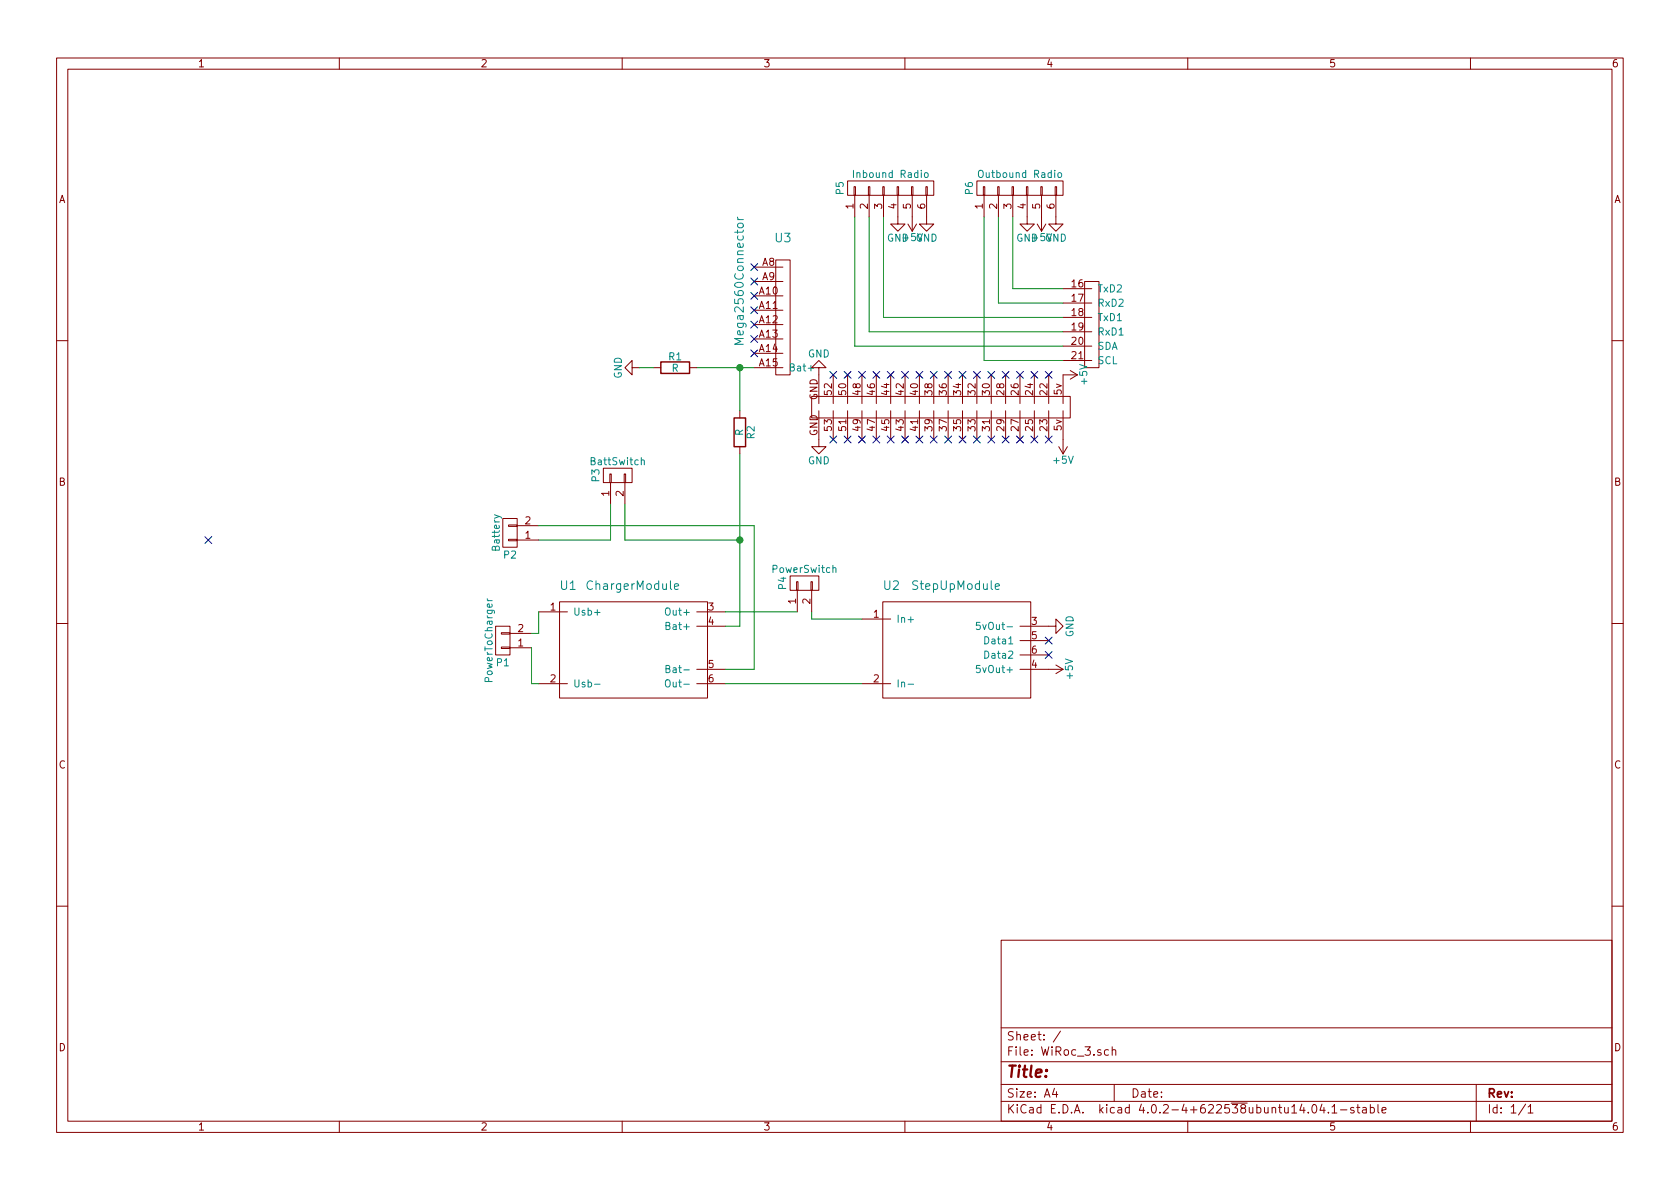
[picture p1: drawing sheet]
<svg xmlns="http://www.w3.org/2000/svg" width="297mm" height="210mm" viewBox="0 0 297 210" stroke-linecap="round" stroke-linejoin="round" font-family="sans-serif">
<g fill="none" stroke="#840000" stroke-width=".18">
<path d="M10 10.3h277v189.9h-277zM12 12.2h273v186.1h-273zM60 10.3v1.9M110 10.3v1.9M160 10.3v1.9M210 10.3v1.9M260 10.3v1.9M149.9 32h15.2v2.5h-15.2zM151 33h.3v1.5h-.3zM151.1 34.5v3.8M153.5 33h.3v1.5h-.3zM153.7 34.5v3.8"/>
<path d="M156.1 33h.2v1.5h-.2zM156.2 34.5v3.8M158.6 33h.3v1.5h-.3zM158.7 34.5v5.1h1.3l-1.3 1.3-1.2-1.3h1.2M160.5 39.6l.8 1.3M161.2 33h.2v1.5h-.2zM161.3 34.5v6.4M162.1 39.6l-.8 1.3M163.7 33h.3v1.5h-.3zM163.8 34.5v5.1h1.3l-1.3 1.3-1.2-1.3h1.2M172.7 32h15.3v2.5h-15.3zM173.9 33h.2v1.5h-.2z"/>
<path d="M174 34.5v3.8M176.4 33h.3v1.5h-.3zM176.5 34.5v3.8M178.9 33h.3v1.5h-.3zM179.1 34.5v3.8M181.5 33h.2v1.5h-.2zM181.6 34.5v5.1h1.3l-1.3 1.3-1.3-1.3h1.3M183.4 39.6l.7 1.3M184 33h.3v1.5h-.3zM184.1 34.5v6.4M184.9 39.6l-.8 1.3M186.6 33h.2v1.5h-.2z"/>
<path d="M186.7 34.5v5.1h1.3l-1.3 1.3-1.3-1.3h1.3M133.3 47.2h5.1M133.3 49.8h5.1M133.3 52.3h5.1M133.3 54.9h5.1M133.3 57.4h5.1M133.3 59.9h5.1M137.2 46h2.5v20.3h-2.5zM188 51h5M188 53.6h5M188 56.1h5M188 58.7h5"/>
<path d="M191.8 49.8h2.5v15.2h-2.5zM10 60.2h2M111.8 65v-1.3l-1.3 1.3 1.3 1.3v-1.3h1.2M115.6 65h1.2M121.9 65h1.3M130.8 72.6v1.3M130.8 79v1.3M133.3 62.5h5.1M133.3 65h5.1M143.5 70.1h45.7v3.8h-45.7zM144.8 72.6v6.4h1.2l-1.2 1.3-1.3-1.3h1.3M144.8 65h1.2l-1.2-1.3-1.3 1.3h1.3v6.4"/>
<path d="M147.3 66.3v5.1M147.3 72.6v5.1M149.9 66.3v5.1M149.9 72.6v5.1M152.4 66.3v5.1M152.4 72.6v5.1M154.9 66.3v5.1M154.9 72.6v5.1M157.5 66.3v5.1M157.5 72.6v5.1M160 66.3v5.1M160 72.6v5.1"/>
<path d="M162.6 66.3v5.1M162.6 72.6v5.1M165.1 66.3v5.1M165.1 72.6v5.1M167.6 66.3v5.1M167.6 72.6v5.1M170.2 66.3v5.1M170.2 72.6v5.1M172.7 66.3v5.1M172.7 72.6v5.1M175.3 66.3v5.1M175.3 72.6v5.1"/>
<path d="M177.8 66.3v5.1M177.8 72.6v5.1M180.3 66.3v5.1M180.3 72.6v5.1M182.9 66.3v5.1M182.9 72.6v5.1M185.4 66.3v5.1M185.4 72.6v5.1M187.2 79l.8 1.3M188 61.2h5M188 63.7h5M188 72.6v7.7"/>
<path d="M188.7 79l-.7 1.3M189.2 65.5l1.3 .8M190.5 66.3h-2.5v5.1M190.5 66.3l-1.3 .8M285 60.2h2M88.9 91.7h2.5v5.1h-2.5zM89.9 92.8h1.5v.3h-1.5zM89.9 95.4h1.5v.2h-1.5zM91.4 95.5h3.8M91.4 93h3.8M106.7 82.8h5.1v2.5h-5.1zM107.8 83.8h.3v1.5h-.3z"/>
<path d="M107.9 85.3v3.8M110.4 83.8h.2v1.5h-.2zM110.5 85.3v3.8M10 110.3h2M87.6 110.7h2.6v5.1h-2.6zM88.6 111.9h1.6v.2h-1.6zM88.6 114.4h1.6v.3h-1.6zM90.2 114.5h3.8M90.2 112h3.8M95.2 108.2h5.1M98.9 106.4h26.2v17h-26.2zM123.2 108.2h5.1"/>
<path d="M123.2 110.7h5.1M123.2 118.4h5.1M139.7 101.8h5.1v2.6h-5.1zM140.8 102.9h.3v1.5h-.3zM141 104.4v3.8M143.4 102.9h.2v1.5h-.2zM143.5 104.4v3.8M152.4 109.5h5.1M156.1 106.4h26.1v17h-26.1zM180.3 110.7h6.4v-1.2l1.3 1.2-1.3 1.3v-1.3M180.3 118.4h7.7M180.3 113.3h5.1"/>
<path d="M180.3 115.8h5.1M186.7 117.6l1.3 .8M188 118.4l-1.3 .7M285 110.3h2M95.2 120.9h5.1M123.2 120.9h5.1M152.4 120.9h5.1M10 160.2h2M177 166.3h108v32h-108zM285 160.2h2M60 198.3v1.9M110 198.3v1.9"/>
<path d="M160 198.3v1.9M177 194.8h108M177 191.8h108M177 187.8h108M177 181.8h108M186.4 192.5l-.3 1h.9M186.8 193v1M187.5 182.3l-1.3 2M196 185.7l-.4-.1-.3 .3 .1 .6 .2 .1 .4-.1M196.6 185.7l.2-.1 .4 .1 .1 .9M196.6 185.1v1.5M197 191.8v3"/>
<path d="M210 198.3v1.9M232.2 195.4l.1-.1a.81 .81 0 0 1 .6 .6 .81 .81 0 0 1-.3 .8l-.1 .1a.8 .8 0 0 1-.6-.6 .8 .8 0 0 1 .3-.8zM233.7 195.2l-.3 1.1h.9M234.1 195.8v1M234.9 196.7v.1M235.5 195.8l.4-.5v1.5M235.5 196.8h.9M237 196.3h1.2M239.4 195.9a.37 .37 0 0 0-.6 .1l.1 .3 .5 .1v.1l-.2 .3-.4-.1M239.9 195.8h.5M240.1 195.3v1.3l.3 .2M240.9 195.9h.6l.1 .9"/>
<path d="M241.6 196.2l-.5 .1-.2 .2 .2 .3 .5-.1M242.3 195.9l.4-.1 .3 .3-.1 .6h-.6M242.3 195.3v1.5M243.6 195.3v1.3l.2 .2M244.3 196.3l.8-.1-.1-.3-.4-.1-.3 .2 .1 .7h.6M260 198.3v1.9M261 191.8v6.5M269.7 195.2l-1.2 2M270.2 195.8l.4-.5v1.5M270.2 196.8h.8"/>
</g>
<g fill="none" stroke="#008484" stroke-width=".18">
<path d="M130.4 38.4l.1 .3 .2 .1M130.4 38.8h1M130.5 39.6l.2-.1h.4l.2 .1 .1 .4-.3 .3h-.4l-.3-.3zM163.5 30.7l.2-.2 .3 .2 .1 .4-.1 .2-.3 .1-.2-.1zM187.1 30.6l.4-.1 .2 .3v.3l-.2 .3-.4-.1-.1-.2zM131.4 59.9h-1.5l1.1 .5-1.1 .5h1.5M142.9 65.1h1M87.4 91l1.2 .5 .1 .1M113.4 81.5l.2-.2 .3 .1v.8M86.2 105.9l.2 .3M86.2 106.2h.8M105.1 108.3h1"/>
<path d="M117.8 110.6l.6-.1v-.3l-.6-.1v1.2h.4l.2-.1 .1-.3-.3-.3M117.8 118.3l.6-.1v-.4l-.6-.1v1.2h.4l.2-.1 .1-.3-.3-.2M119.3 103.7l.7-.1-.1-.3-.4-.1-.2 .2v.8h.6M147.3 100.5l.1-.1 .4 .1v.7M173.3 110.1h-.6l-.1 .5 .2-.1 .5 .1v.6l-.2 .1-.5-.1M173.3 117.7h-.6l-.1 .6 .2-.1 .5 .1v.5l-.2 .1-.5-.1M176 103.7l.7-.1-.1-.3-.4-.1-.2 .2v.8h.6M105.1 121h1M117.7 120.4l.2-.2 .4 .1a.83 .83 0 0 1-.1 1.2 .44 .44 0 0 1-.5-.4zM160.6 121h.9"/>
</g>
<g fill="none" stroke="#008400" stroke-width=".18">
<path d="M151.1 38.3v22.9h36.9M153.7 38.3v20.4h34.3M156.2 38.3v17.8h31.8M174 38.3v25.4h14M176.5 38.3v15.3h11.5M179.1 38.3v12.7h8.9M113 65h2.6M123.2 65h10.1M130.8 65v7.6M95.2 93h38.1v25.4h-5M107.9 89.1v6.4h-12.7M110.5 89.1v6.4h20.3"/>
<path d="M130.8 80.3v30.4h-2.5M94 114.5v6.4h1.2M95.2 108.2v3.8h-1.2M128.3 108.2h12.7M143.5 108.2v1.3h8.9M128.3 120.9h24.1"/>
</g>
<g fill="none" stroke="#000084" stroke-width=".18">
<path d="M132.7 46.6l1.3 1.2M132.7 59.3l1.3 1.2M132.7 56.8l1.3 1.2M132.7 54.2l1.3 1.3M132.7 51.7l1.3 1.2M132.7 49.2l1.3 1.2M134 59.3l-1.3 1.2M134 56.8l-1.3 1.2M134 54.2l-1.3 1.3M134 51.7l-1.3 1.2M134 49.2l-1.3 1.2M134 46.6l-1.3 1.2"/>
<path d="M132.7 61.9l1.3 1.2M134 61.9l-1.3 1.2M146.7 65.7l1.2 1.2M146.7 77.1l1.2 1.2M147.9 65.7l-1.2 1.2M147.9 77.1l-1.2 1.2M149.3 65.7l1.2 1.2M149.3 77.1l1.2 1.2M150.5 65.7l-1.2 1.2M150.5 77.1l-1.2 1.2M151.8 65.7l1.2 1.2M151.8 77.1l1.2 1.2"/>
<path d="M153 65.7l-1.2 1.2M153 77.1l-1.2 1.2M154.3 65.7l1.2 1.2M154.3 77.1l1.2 1.2M155.5 65.7l-1.2 1.2M155.5 77.1l-1.2 1.2M156.9 65.7l1.2 1.2M156.9 77.1l1.2 1.2M158.1 65.7l-1.2 1.2M158.1 77.1l-1.2 1.2M159.4 65.7l1.2 1.2M159.4 77.1l1.2 1.2"/>
<path d="M160.6 65.7l-1.2 1.2M160.6 77.1l-1.2 1.2M162 65.7l1.2 1.2M162 77.1l1.2 1.2M163.2 65.7l-1.2 1.2M163.2 77.1l-1.2 1.2M164.5 65.7l1.2 1.2M164.5 77.1l1.2 1.2M165.7 65.7l-1.2 1.2M165.7 77.1l-1.2 1.2M167 65.7l1.2 1.2M167 77.1l1.2 1.2"/>
<path d="M168.2 65.7l-1.2 1.2M168.2 77.1l-1.2 1.2M169.6 65.7l1.2 1.2M169.6 77.1l1.2 1.2M170.8 65.7l-1.2 1.2M170.8 77.1l-1.2 1.2M172.1 65.7l1.2 1.2M172.1 77.1l1.2 1.2M173.3 65.7l-1.2 1.2M173.3 77.1l-1.2 1.2M174.7 65.7l1.2 1.2M174.7 77.1l1.2 1.2"/>
<path d="M175.9 65.7l-1.2 1.2M175.9 77.1l-1.2 1.2M177.2 65.7l1.2 1.2M177.2 77.1l1.2 1.2M178.4 65.7l-1.2 1.2M178.4 77.1l-1.2 1.2M179.7 65.7l1.2 1.2M179.7 77.1l1.2 1.2M180.9 65.7l-1.2 1.2M180.9 77.1l-1.2 1.2M182.3 65.7l1.2 1.2M182.3 77.1l1.2 1.2"/>
<path d="M183.5 65.7l-1.2 1.2M183.5 77.1l-1.2 1.2M184.8 65.7l1.2 1.2M184.8 77.1l1.2 1.2M186 65.7l-1.2 1.2M186 77.1l-1.2 1.2M36.2 94.9l1.2 1.2M37.4 94.9l-1.2 1.2M184.8 112.7l1.2 1.2M184.8 115.2l1.2 1.2M186 112.7l-1.2 1.2M186 115.2l-1.2 1.2"/>
</g>
<g fill="#008400" stroke="#008400" stroke-width=".25">
<circle cx="130.8" cy="95.5" r=".51"/>
<circle cx="130.8" cy="65" r=".51"/>
</g>
<path d="M116.8 64h5.1v2h-5.1zM129.8 73.9h2v5.1h-2z" fill="none" stroke="#840000" stroke-width=".25"/>
<text font-size="2.8" fill="#840000" x="178" y="190.5">Title:</text>
<g font-size="2.1" fill="#008484">
<text x="137.1" y="42.8">U3</text>
<text x="131.5" y="60.1" transform="rotate(-90 131.5 60.1)">Mega2560Connector</text>
<text x="99.1" y="104.3">U1</text>
<text x="104.1" y="104.3">ChargerModule</text>
<text x="156.3" y="104.3">U2</text>
<text x="161.6" y="104.3">StepUpModule</text>
</g>
<g font-size="2.1" fill="#840000">
<text x="178" y="184">Sheet: /</text>
<text x="178" y="186.7">File: WiRoc_3.sch</text>
<text x="178" y="196.9">KiCad E.D.A. kicad 4.0.2-4+622538ubuntu14.04.1-stable</text>
<text x="178" y="194.1">Size: A4</text>
<text x="200" y="194.1">Date:</text>
<text x="263" y="194.1">Rev:</text>
<text x="263" y="196.9">Id: 1/1</text>
</g>
<g font-size="1.8" fill="#840000">
<text x="35" y="11.9">1</text>
<text x="85" y="11.9">2</text>
<text x="135" y="11.9">3</text>
<text x="185" y="11.9">4</text>
<text x="235" y="11.9">5</text>
<text x="285" y="11.9">6</text>
<text x="10.4" y="35.9">A</text>
<text x="285.4" y="35.9">A</text>
<text x="150.9" y="36.9" transform="rotate(-90 150.9 36.9)">1</text>
<text x="153.4" y="36.9" transform="rotate(-90 153.4 36.9)">2</text>
<text x="156" y="36.9" transform="rotate(-90 156 36.9)">3</text>
<text x="158.5" y="36.9" transform="rotate(-90 158.5 36.9)">4</text>
<text x="161" y="36.9" transform="rotate(-90 161 36.9)">5</text>
<text x="163.6" y="36.9" transform="rotate(-90 163.6 36.9)">6</text>
<text x="173.7" y="36.9" transform="rotate(-90 173.7 36.9)">1</text>
<text x="176.3" y="36.9" transform="rotate(-90 176.3 36.9)">2</text>
<text x="178.8" y="36.9" transform="rotate(-90 178.8 36.9)">3</text>
<text x="181.4" y="36.9" transform="rotate(-90 181.4 36.9)">4</text>
<text x="183.9" y="36.9" transform="rotate(-90 183.9 36.9)">5</text>
<text x="186.4" y="36.9" transform="rotate(-90 186.4 36.9)">6</text>
<text x="134.8" y="47">A8</text>
<text x="134.3" y="52.1">A10</text>
<text x="134.8" y="49.5">A9</text>
<text x="189.5" y="50.8">16</text>
<text x="189.5" y="53.3">17</text>
<text x="134.3" y="54.6">A11</text>
<text x="134.3" y="57.1">A12</text>
<text x="134.3" y="59.7">A13</text>
<text x="189.5" y="55.9">18</text>
<text x="189.5" y="58.4">19</text>
<text x="134.3" y="62.2">A14</text>
<text x="134.3" y="64.8">A15</text>
<text x="189.5" y="61">20</text>
<text x="189.5" y="63.5">21</text>
<text x="144.5" y="70.8" transform="rotate(-90 144.5 70.8)">GND</text>
<text x="147.1" y="69.8" transform="rotate(-90 147.1 69.8)">52</text>
<text x="149.6" y="69.8" transform="rotate(-90 149.6 69.8)">50</text>
<text x="152.1" y="69.8" transform="rotate(-90 152.1 69.8)">48</text>
<text x="154.7" y="69.8" transform="rotate(-90 154.7 69.8)">46</text>
<text x="157.2" y="69.8" transform="rotate(-90 157.2 69.8)">44</text>
<text x="159.8" y="69.8" transform="rotate(-90 159.8 69.8)">42</text>
<text x="162.3" y="69.8" transform="rotate(-90 162.3 69.8)">40</text>
<text x="164.8" y="69.8" transform="rotate(-90 164.8 69.8)">38</text>
<text x="167.4" y="69.8" transform="rotate(-90 167.4 69.8)">36</text>
<text x="169.9" y="69.8" transform="rotate(-90 169.9 69.8)">34</text>
<text x="172.5" y="69.8" transform="rotate(-90 172.5 69.8)">32</text>
<text x="175" y="69.8" transform="rotate(-90 175 69.8)">30</text>
<text x="177.5" y="69.8" transform="rotate(-90 177.5 69.8)">28</text>
<text x="180.1" y="69.8" transform="rotate(-90 180.1 69.8)">26</text>
<text x="182.6" y="69.8" transform="rotate(-90 182.6 69.8)">24</text>
<text x="185.2" y="69.8" transform="rotate(-90 185.2 69.8)">22</text>
<text x="187.7" y="69.8" transform="rotate(-90 187.7 69.8)">5v</text>
<text x="144.5" y="77.1" transform="rotate(-90 144.5 77.1)">GND</text>
<text x="147.1" y="76.1" transform="rotate(-90 147.1 76.1)">53</text>
<text x="149.6" y="76.1" transform="rotate(-90 149.6 76.1)">51</text>
<text x="152.1" y="76.1" transform="rotate(-90 152.1 76.1)">49</text>
<text x="154.7" y="76.1" transform="rotate(-90 154.7 76.1)">47</text>
<text x="157.2" y="76.1" transform="rotate(-90 157.2 76.1)">45</text>
<text x="159.8" y="76.1" transform="rotate(-90 159.8 76.1)">43</text>
<text x="162.3" y="76.1" transform="rotate(-90 162.3 76.1)">41</text>
<text x="164.8" y="76.1" transform="rotate(-90 164.8 76.1)">39</text>
<text x="167.4" y="76.1" transform="rotate(-90 167.4 76.1)">37</text>
<text x="169.9" y="76.1" transform="rotate(-90 169.9 76.1)">35</text>
<text x="172.5" y="76.1" transform="rotate(-90 172.5 76.1)">33</text>
<text x="175" y="76.1" transform="rotate(-90 175 76.1)">31</text>
<text x="177.5" y="76.1" transform="rotate(-90 177.5 76.1)">29</text>
<text x="180.1" y="76.1" transform="rotate(-90 180.1 76.1)">27</text>
<text x="182.6" y="76.1" transform="rotate(-90 182.6 76.1)">25</text>
<text x="185.2" y="76.1" transform="rotate(-90 185.2 76.1)">23</text>
<text x="187.7" y="76.1" transform="rotate(-90 187.7 76.1)">5v</text>
<text x="10.4" y="85.9">B</text>
<text x="107.7" y="87.7" transform="rotate(-90 107.7 87.7)">1</text>
<text x="110.2" y="87.7" transform="rotate(-90 110.2 87.7)">2</text>
<text x="285.4" y="85.9">B</text>
<text x="92.9" y="95.2">1</text>
<text x="92.9" y="92.7">2</text>
<text x="97.3" y="107.9">1</text>
<text x="125.2" y="107.9">3</text>
<text x="140.7" y="106.8" transform="rotate(-90 140.7 106.8)">1</text>
<text x="143.3" y="106.8" transform="rotate(-90 143.3 106.8)">2</text>
<text x="91.6" y="111.8">2</text>
<text x="125.2" y="110.5">4</text>
<text x="154.5" y="109.2">1</text>
<text x="182.4" y="110.5">3</text>
<text x="182.4" y="113">5</text>
<text x="91.6" y="114.3">1</text>
<text x="125.2" y="118.1">5</text>
<text x="182.4" y="118.1">4</text>
<text x="182.4" y="115.6">6</text>
<text x="97.3" y="120.6">2</text>
<text x="125.2" y="120.6">6</text>
<text x="154.5" y="120.6">2</text>
<text x="10.4" y="135.9">C</text>
<text x="285.4" y="135.9">C</text>
<text x="10.4" y="185.9">D</text>
<text x="285.4" y="185.9">D</text>
<text x="35" y="199.9">1</text>
<text x="85" y="199.9">2</text>
<text x="135" y="199.9">3</text>
<text x="185" y="199.9">4</text>
<text x="235" y="199.9">5</text>
<text x="285" y="199.9">6</text>
</g>
<g font-size="1.8" fill="#008484">
<text x="149.1" y="34.3" transform="rotate(-90 149.1 34.3)">P5</text>
<text x="151.3" y="31.4">Inbound Radio</text>
<text x="172" y="34.3" transform="rotate(-90 172 34.3)">P6</text>
<text x="173.4" y="31.4">Outbound Radio</text>
<text x="156.8" y="42.7">GND GND</text>
<text x="159.7" y="42.6">+5V</text>
<text x="179.7" y="42.7">GND GND</text>
<text x="182.5" y="42.6">+5V</text>
<text x="194.1" y="51.7">TxD2</text>
<text x="194.1" y="54.2">RxD2</text>
<text x="194.1" y="56.8">TxD1</text>
<text x="194.1" y="59.3">RxD1</text>
<text x="118.3" y="63.7">R1</text>
<text x="118.7" y="65.7">R</text>
<text x="139.4" y="65.7">Bat+</text>
<text x="142.8" y="63.2">GND</text>
<text x="194.1" y="61.8">SDA</text>
<text x="194.1" y="64.4">SCL</text>
<text x="109.9" y="67" transform="rotate(-90 109.9 67)">GND</text>
<text x="192.2" y="67.9" transform="rotate(-90 192.2 67.9)">+5V</text>
<text x="131.4" y="77.1" transform="rotate(-90 131.4 77.1)">R</text>
<text x="133.4" y="77.6" transform="rotate(-90 133.4 77.6)">R2</text>
<text x="104.6" y="82.2">BattSwitch</text>
<text x="142.8" y="82.1">GND</text>
<text x="186.3" y="82">+5V</text>
<text x="106" y="85.1" transform="rotate(-90 106 85.1)">P3</text>
<text x="88.3" y="97.3" transform="rotate(-90 88.3 97.3)">Battery</text>
<text x="89.1" y="98.7">P2</text>
<text x="136.8" y="101.3">PowerSwitch</text>
<text x="139" y="104.2" transform="rotate(-90 139 104.2)">P4</text>
<text x="101.3" y="108.8">Usb+</text>
<text x="118.1" y="108.8">Out+</text>
<text x="118.3" y="111.4">Bat+</text>
<text x="158.5" y="110.1">In+</text>
<text x="173.7" y="111.4">5vOut-</text>
<text x="174.5" y="113.9">Data1</text>
<text x="189.8" y="112.7" transform="rotate(-90 189.8 112.7)">GND</text>
<text x="87.8" y="117.8">P1</text>
<text x="118.7" y="119">Bat-</text>
<text x="173.3" y="119">5vOut+</text>
<text x="174.5" y="116.5">Data2</text>
<text x="189.7" y="120" transform="rotate(-90 189.7 120)">+5V</text>
<text x="87.1" y="120.4" transform="rotate(-90 87.1 120.4)">PowerToCharger</text>
<text x="101.3" y="121.5">Usb-</text>
<text x="118.5" y="121.5">Out-</text>
<text x="158.5" y="121.5">In-</text>
</g>
</svg>
